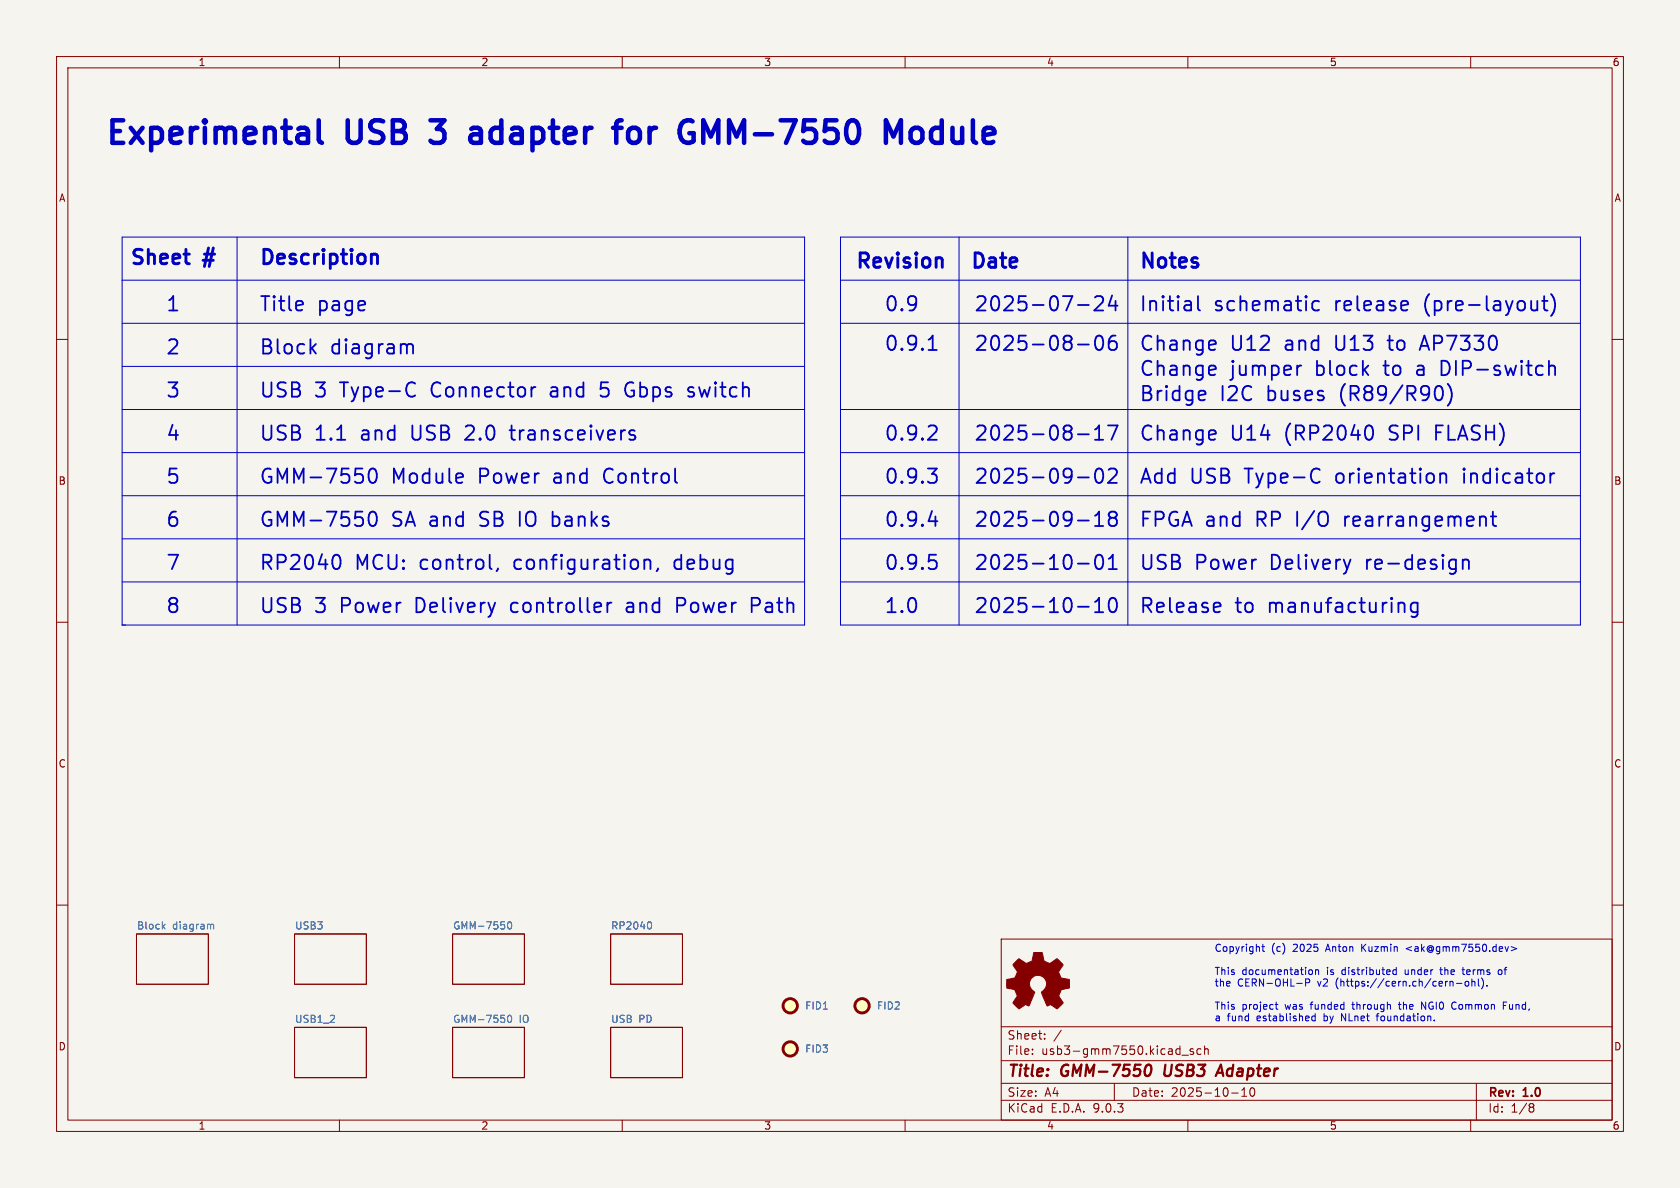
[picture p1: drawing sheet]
<svg xmlns="http://www.w3.org/2000/svg" width="297mm" height="210mm" viewBox="0 0 297 210" stroke-linecap="round" stroke-linejoin="round" font-family="sans-serif">
<path d="M0 0h297v210h-297z" fill="#f5f4ef" stroke="#f5f4ef" stroke-width=".18"/>
<g fill="none" stroke="#840000" stroke-width=".18">
<path d="M10 10h277v190h-277zM12 12h273v186h-273zM60 10v2M110 10v2M160 10v2M210 10v2M260 10v2M10 60h2M285 60h2M10 110h2M285 110h2M10 160h2"/>
<path d="M24.1 165.1h12.7v8.9h-12.7zM52.1 165.1h12.7v8.9h-12.7zM80 165.1h12.7v8.9h-12.7zM107.9 165.1h12.7v8.9h-12.7zM177 166h108v32h-108zM285 160h2M52.1 181.6h12.7v8.9h-12.7zM60 198v2M80 181.6h12.7v8.9h-12.7zM107.9 181.6h12.7v8.9h-12.7zM110 198v2M160 198v2"/>
<path d="M177 194.5h108M177 191.5h108M177 187.5h108M177 181.5h108M182.5 186.3v.1M182.5 185.5v.1M184.7 183.6v.1M184.7 182.8v.1M187.6 182.1l-1.3 2M197 191.5v3M209 186.5h1.1M210 198v2"/>
<path d="M211 185.5l-.4-.1-.2 .2 .1 .2 .5 .2v.3h-.6M212.3 185.5l-.4-.1-.3 .3v.4l.1 .2h.6M213 185.5l.2-.1 .3 .1 .1 .9M213 184.9v1.5M217.7 193.2h1.2M219.5 193.8h.9M219.5 192.7l.5-.4v1.5M221.1 192.4a.81 .81 0 0 0 .4 1.4l.2-.1 .1-.5-.1-.8M260 198v2M261 191.5v6.5M270.6 195.1l.4 .1 .2 .2-.3 .3M270.6 195.7h.3"/>
<path d="M270.9 195.7l.2 .2 .1 .4-.2 .2-.4 .1"/>
</g>
<path d="M202.6 188.6l.1-.2a.46 .46 0 0 1 .5-.2 .46 .46 0 0 1 .3 .4 1.15 1.15 0 0 1-.8 1.6l-.1-.1M206 188.2l-.2 1.6 .4 .4M214.9 190.2l.9-2 .5 2M215.2 189.6h.9" fill="none" stroke="#840000" stroke-width=".4"/>
<path d="M28.8 163.7l.4 .5M29.2 163.4l-.5 .5M37.3 163.4h.4l.1 .8M89.8 163.1l.2-.1a.68 .68 0 0 1 .5 .6 .68 .68 0 0 1-.5 .6l-.2-.1-.1-.4zM89.8 179.6l.2-.1a.68 .68 0 0 1 .5 .6 .68 .68 0 0 1-.5 .6l-.2-.1-.1-.3zM114.9 163a.79 .79 0 0 1 0 1.2" fill="none" stroke="#006464" stroke-width=".18"/>
<path d="M179.6 170l.6-.5 .8 .6a.62 .62 0 0 0 1 0l.2-.1a1.62 1.62 0 0 0 .5-1.4l.1-.2h1.5l.1 .8a.74 .74 0 0 0 .7 .9l.5 .2 1.3-.8 1 1-.4 .7a.75 .75 0 0 0-.1 1.2l.2 .5 1.5 .3v1.5l-1.4 .2-.1 .2a1.23 1.23 0 0 0-.3 1.2l.7 1-.1 .1-1 .9-.8-.5a.54 .54 0 0 0-.9 0l-1.1-2.3a2.33 2.33 0 0 0 .9-2 1.54 1.54 0 0 0-2.5-.7 1.54 1.54 0 0 0 .4 2.6l-1 2.4a.69 .69 0 0 0-1.2 .2l-.6 .3-1-1 .8-1.2-.3-.6a.71 .71 0 0 0-.9-.7l-.7-.2v-1.4l.4-.1a1.11 1.11 0 0 0 1.3-.7 .72 .72 0 0 0-.2-1.2l-.4-.7z" fill="#840000" stroke="#840000" stroke-width=".18"/>
<g fill="#ffffc2" stroke="#ffffc2" stroke-width=".18">
<circle cx="139.7" cy="177.8" r="1.27"/>
<circle cx="139.7" cy="185.4" r="1.27"/>
<circle cx="152.4" cy="177.8" r="1.27"/>
</g>
<g fill="none" stroke="#840000" stroke-width=".51">
<circle cx="139.7" cy="177.8" r="1.27"/>
<circle cx="152.4" cy="177.8" r="1.27"/>
<circle cx="139.7" cy="185.4" r="1.27"/>
</g>
<g fill="none" stroke="#0000c2" stroke-width=".18">
<path d="M21.6 49.5h120.6M21.6 41.9h120.6v68.6h-120.6zM21.6 57.2h120.6M41.9 41.9v68.6M148.6 41.9h130.8v68.6h-130.8zM148.6 49.5h130.8M148.6 57.2h130.8M169.5 41.9v68.6M199.4 41.9v68.6M21.6 72.4h120.6M21.6 64.8h120.6M148.6 72.4h130.8"/>
<path d="M21.6 87.6h120.6M21.6 95.3h120.6M21.6 80h120.6M148.6 87.6h130.8M148.6 95.3h130.8M148.6 80h130.8M21.6 102.9h120.6M148.6 102.9h130.8M223.1 167.3h.5M223.3 166.9v1.1l.3 .2M225.4 177.6h.5M225.6 177.1v1.1l.3 .2"/>
<path d="M230.8 173v1.3M231.5 173.2v.3l-.1 .2h-.6M231.6 171.4l.3 .1 .1 .2v.5l-.4 .1M232.5 179.2v1.3M232.5 179.7l-.4-.1-.2 .2 .1 .6h.5M232.6 171.5l.2-.1 .3 .1v.8M232.6 171.4v.9M243.5 179.4v1.1M246.8 171.5l-.3-.1-.3 .3 .2 .5h.4M246.8 171v1.3M247.2 177.6h.5M247.4 177.1v1.2"/>
<path d="M249.6 167.3l-1 .4 1 .4M251.3 178.4v-1.3l.7 1.3M254.5 171.4h.5M254.7 171l.1 1.2M256.5 173.5l.4 .2v.6M256.8 178.2l.4 .2M257.2 177.1l-.4 .2M257.5 173.8h1M258.5 171.4h.4M258.6 171v1.1l.3 .2M259.1 173.6l.1-.1 .4 .1 .1 .5-.2 .2h-.3l-.1-.1zM260.2 173.6l.2-.1h.3l.1 .8"/>
<path d="M260.2 173v1.3M261.4 173v1.1l.1 .2M262.1 173.1a1.47 1.47 0 0 1-.2 1.7M262.9 174.2v.1M265.4 171.5l-.3-.1-.2 .3v.5l.2 .1 .3-.1M265.8 177.7h.4M266.4 177.1h-.6v1.3M267.2 167.3l.9 .4-.9 .4M253.6 180.3v.2"/>
</g>
<g fill="none" stroke="#0000c2" stroke-width=".32">
<path d="M53.4 53.3l.1 .5-1.2 .2M164.4 59.9l.5-.6v2.6M190.6 53.9h1.9M193.6 52.6l.3-.3h.6a.69 .69 0 0 1 .4 1.1l-1.4 1.5h1.5M193.8 59.6a.61 .61 0 0 1 .6-.3 .61 .61 0 0 1 .5 .5 1.49 1.49 0 0 1-.5 2.1 .65 .65 0 0 1-.7-.5 2.17 2.17 0 0 1 .1-1.8zM196.6 52.2l-.6 1.8h1.6M197.2 59.3a1.01 1.01 0 0 0-1.2 1.1v1l.2 .3 .8 .2 .3-.3 .2-.8-.3-.4-.7-.1-.5 .5M197.2 53.2v1.7M210.5 53.3l.1 .3v1.3M210.6 54.8l-.3 .1M210.6 53.8l-.3 .1M211.8 52.3v2.2l.3 .4"/>
<path d="M233.2 53.3l-.7-.1-.5 .5v.7l.2 .4 .3 .1 .7-.1M251.8 59.3l-.8 2.6M271.8 53.2v1.7M271.8 54.6l-.4 .3M272.6 53.2h1M273 52.3v2.2l.1 .3 .5 .1M274.2 52a2.91 2.91 0 0 1 0 3.9M55.1 61.5l.7 1M55.8 60.8l-.9 1M72.1 60.9l.2-.1 .6 .1 .1 .3v1.3M72.9 67.6l.5 .2M73.4 69.9l-.5 .2"/>
<path d="M83.7 76.3l-1.5 1.4h1.6M90.1 76.1h.9M90.4 75.2v2.2l.4 .3M94.4 68.4h.3M106.2 69.9l.3 .2h.6M107.5 67.6h-1.2l-.1 1.2 .3-.2h.6M110.6 69.5a.86 .86 0 0 0 1 .6M111.7 67.6a.9 .9 0 0 0-1.1 .6M112 76.9l.3 .4-.1 .3-.2 .1M112 76.1l.2 .1M122 68.4l.6 .2M122 69.3l.6 .1 .1 .4-.3 .3h-.5"/>
<path d="M164.2 61.9h1.4M165.1 75.2a.69 .69 0 0 1 .4 1.1l-1.5 1.4h1.6M190.6 60.9h1.9M190.6 76.8h1.9M193.6 77.7h1.4M193.6 75.9l.7-.7v2.5M195.9 75.2h1.7l-1.1 2.5M212.3 69.1l.7 .1 .1 .5-1.2 .2M213 70.6l-.7 .2M214.6 64.6l.2 .1 .1 .5-1.2 .3M214.6 60.2l.2 .1 .1 .5-1.2 .2M214.6 76.1l.2 .1 .1 .5-1.2 .2"/>
<path d="M214.8 66.2l-.2 .1M214.8 77.6l-.2 .1M214.8 61.7l-.2 .2M230 64.6l-.4 .1M242.5 75.4a2.14 2.14 0 0 1 0 2.1M245.3 60.2h1M251.2 61.1h1.2M253.9 76.4h.8M254.8 68.5a2.14 2.14 0 0 1 0 2M255.1 75.2h-1.2v2.5M255.4 63.8h-.6v2.5h.6M256.1 68a2.94 2.94 0 0 1-.2 3.7"/>
<path d="M274 64.7l.2-.1 .6 .1 .1 .3v1.3M59.6 98.1a1.49 1.49 0 0 1 .5 2l-.5 .5M65.4 90.7a.61 .61 0 0 1 .6-.3 .61 .61 0 0 1 .5 .5 1.49 1.49 0 0 1-.5 2.1 .65 .65 0 0 1-.7-.5 2.17 2.17 0 0 1 .1-1.8zM65.4 83.1a.61 .61 0 0 1 .6-.3 .61 .61 0 0 1 .5 .5 1.49 1.49 0 0 1-.5 2.1 .65 .65 0 0 1-.7-.5 2.17 2.17 0 0 1 .1-1.8zM91.9 90.4v2.6M97.7 92.9l.7 .1M97.7 90.4v2.6M98.4 91.3l-.7 .1M106.9 83.4l-.1 .5 .1 .9M113.9 99.2a.63 .63 0 0 1 1.1 .1v1.3M113.9 98.9v1.7M164 82.8h1.6l-.8 1"/>
<path d="M164.2 92.1h1.5M164.3 98.1h1.2M165.1 83.8l.5 .5v.6l-.5 .5M165.1 99l.5 .5v.6l-.5 .5M165.4 91.3v1.7M190.6 92h1.9M190.6 99.6h1.9M190.6 84.4h1.9M193.6 93h1.4M193.6 91.2l.7-.8v2.6M193.8 83.1a.61 .61 0 0 1 .6-.3 .61 .61 0 0 1 .5 .5 1.49 1.49 0 0 1-.5 2.1 .65 .65 0 0 1-.7-.5 2.17 2.17 0 0 1 .1-1.8zM193.8 98.3a.61 .61 0 0 1 .6-.2 .61 .61 0 0 1 .5 .4 1.49 1.49 0 0 1-.5 2.1 .65 .65 0 0 1-.7-.5 2.17 2.17 0 0 1 .1-1.8z"/>
<path d="M196 83.1l.4-.3h.6a.69 .69 0 0 1 .3 1.1l-1.4 1.5h1.6M196 98.8l.7-.7v2.5M196.5 91.5a.55 .55 0 0 1-.5-.5 .55 .55 0 0 1 .5-.6h.5a.55 .55 0 0 1 .5 .6 .55 .55 0 0 1-.5 .5M196.5 91.5l-.5 .5 .1 .7 .4 .3 .7-.1 .3-.4v-.5l-.5-.5M196.5 91.5h.5M232.8 82.8l.5 .3M233.3 85.1l-.5 .3M254.6 83.7v1.7M254.6 83.9a.63 .63 0 0 1 1.1 .1v1.4M258.6 98.9v1.7M258.6 99.2a.63 .63 0 0 1 1.1 .1v1.3M258.8 82.8l-.1 .1 .1 .2"/>
<path d="M263.6 91.3h.9M263.9 90.4v2.2l.1 .3 .5 .1M274.8 83.7l-.5 .1M88 100.5l-.2 .5M107.4 106.5v1.7M108.1 106.5a.65 .65 0 0 0-.7 .5M111.6 106.5l-.7 .2M111.7 107.3h-.6a.5 .5 0 0 0-.4 .4 .5 .5 0 0 0 .4 .5h.6M116.3 100.5l-.2 .5M119.7 107h1M120.7 105.7h-1v2.5M134.3 106.2l-.4-.5h-1v2.5"/>
<path d="M134.3 106.5l-.4 .5h-1M190.6 107.3h1.9M193.6 108.2h1.4M193.6 106.4l.7-.7v2.5M196 100.6h1.5M196.4 105.8a.6 .6 0 0 1 .9 .4 1.49 1.49 0 0 1-.5 2 .65 .65 0 0 1-.7-.5 1.98 1.98 0 0 1 .3-1.9zM214.9 106.5l.8 .2 .1 .4-1.2 .3M215.7 108.1l-.8 .1M247.9 106.5l.4 .4v1.3M250.6 106.7l-.7-.2-.5 .5v.7l.2 .4 .3 .1 .7-.1M250.6 106.5v2.1a.69 .69 0 0 1-1.1 .3"/>
</g>
<path d="M56.3 21.3v3.4l.2 .4 .4 .2M76.1 21.3h2.5M76.1 24.9l.6 .4M83.3 22.8l.4-.2h.8l.3 .2 .2 .4M85 23.5l-.4 .2h-.9a.78 .78 0 0 0-.6 .8 .78 .78 0 0 0 .6 .8h.9l.4-.2M108.4 22.6h1.5M109.9 21.3h-.4l-.4 .2-.2 .3v3.5M112.4 22.6a1.08 1.08 0 0 0-1.4 .8v1.1a1.08 1.08 0 0 0 1.4 .8M125.7 24.1l-1.4-2.8v4M156.6 25.3v-4l1.3 2.8 1.4-2.8v4M161.2 23a1.08 1.08 0 0 1 1-.4 1.08 1.08 0 0 1 .9 .8v1.1a1.08 1.08 0 0 1-1.1 .8 1.08 1.08 0 0 1-1-.8v-1.1z" fill="none" stroke="#0000c2" stroke-width=".8"/>
<path d="M66 44.9l.6 .1 .1 .3v1.3" fill="none" stroke="#0000c2" stroke-width=".51"/>
<g font-size="5.6" fill="#0000c2">
<text x="18.4" y="25.8">Experimental</text>
<text x="61.6" y="25.8">USB</text>
<text x="78.2" y="25.8">3</text>
<text x="86.6" y="25.8">adapter</text>
<text x="113.9" y="25.8">for</text>
<text x="126.8" y="25.8">GMM-7550</text>
<text x="164.7" y="25.8">Module</text>
</g>
<g font-size="3.5" fill="#0000c2">
<text x="22.9" y="47.5">Sheet</text>
<text x="36.3" y="47.5">#</text>
<text x="45.7" y="47.5">Description</text>
<text x="151.1" y="48.1">Revision</text>
<text x="171.4" y="48.1">Date</text>
<text x="201.3" y="48.1">Notes</text>
<text x="29.2" y="55.5">1</text>
<text x="45.7" y="55.5">Title</text>
<text x="56.2" y="55.5">page</text>
<text x="156.2" y="55.5">0.9</text>
<text x="172.1" y="55.5">2025-07-24</text>
<text x="201.3" y="55.5">Initial</text>
<text x="214.7" y="55.5">schematic</text>
<text x="236.3" y="55.5">release</text>
<text x="252.5" y="55.5">(pre-layout)</text>
<text x="29.2" y="63.1">2</text>
<text x="45.7" y="63.1">Block</text>
<text x="58.5" y="63.1">diagram</text>
<text x="156.2" y="62.5">0.9.1</text>
<text x="172.1" y="62.5">2025-08-06</text>
<text x="201.3" y="62.5">Change</text>
<text x="217.6" y="62.5">U12</text>
<text x="227.5" y="62.5">and</text>
<text x="236.7" y="62.5">U13</text>
<text x="246.6" y="62.5">to</text>
<text x="252.7" y="62.5">AP7330</text>
<text x="29.2" y="70.7">3</text>
<text x="45.7" y="70.7">USB</text>
<text x="55.7" y="70.7">3</text>
<text x="60.5" y="70.7">Type-C</text>
<text x="76.9" y="70.7">Connector</text>
<text x="98.4" y="70.7">and</text>
<text x="107.7" y="70.7">5</text>
<text x="112.5" y="70.7">Gbps</text>
<text x="124.1" y="70.7">switch</text>
<text x="201.3" y="66.9">Change</text>
<text x="201.3" y="71.3">Bridge</text>
<text x="215.8" y="71.3">I2C</text>
<text x="217.6" y="66.9">jumper</text>
<text x="224.3" y="71.3">buses</text>
<text x="232.9" y="66.9">block</text>
<text x="237.6" y="71.3">(R89/R90)</text>
<text x="245.4" y="66.9">to</text>
<text x="251.6" y="66.9">a</text>
<text x="256.3" y="66.9">DIP-switch</text>
<text x="29.2" y="78.3">4</text>
<text x="45.7" y="78.3">USB</text>
<text x="55.7" y="78.3">1.1</text>
<text x="64.1" y="78.3">and</text>
<text x="73.4" y="78.3">USB</text>
<text x="83.4" y="78.3">2.0</text>
<text x="91.8" y="78.3">transceivers</text>
<text x="156.2" y="78.3">0.9.2</text>
<text x="172.1" y="78.3">2025-08-17</text>
<text x="201.3" y="78.3">Change</text>
<text x="217.6" y="78.3">U14</text>
<text x="227.5" y="78.3">(RP2040</text>
<text x="246.3" y="78.3">SPI</text>
<text x="254.8" y="78.3">FLASH)</text>
<text x="29.2" y="86">5</text>
<text x="45.7" y="86">GMM-7550</text>
<text x="69.3" y="86">Module</text>
<text x="85" y="86">Power</text>
<text x="98.6" y="86">and</text>
<text x="107.9" y="86">Control</text>
<text x="156.2" y="86">0.9.3</text>
<text x="172.1" y="86">2025-09-02</text>
<text x="201.3" y="86">Add</text>
<text x="210.4" y="86">USB</text>
<text x="220.4" y="86">Type-C</text>
<text x="236.9" y="86">orientation</text>
<text x="259.8" y="86">indicator</text>
<text x="29.2" y="93.6">6</text>
<text x="45.7" y="93.6">GMM-7550</text>
<text x="69.3" y="93.6">SA and</text>
<text x="85.5" y="93.6">SB</text>
<text x="92.9" y="93.6">IO</text>
<text x="99.1" y="93.6">banks</text>
<text x="156.2" y="93.6">0.9.4</text>
<text x="172.1" y="93.6">2025-09-18</text>
<text x="201.3" y="93.6">FPGA and</text>
<text x="222.4" y="93.6">RP</text>
<text x="229.8" y="93.6">I/O</text>
<text x="238.8" y="93.6">rearrangement</text>
<text x="29.2" y="101.2">7</text>
<text x="45.7" y="101.2">RP2040</text>
<text x="62.9" y="101.2">MCU:</text>
<text x="74.5" y="101.2">control,</text>
<text x="91.6" y="101.2">configuration,</text>
<text x="120.3" y="101.2">debug</text>
<text x="156.2" y="101.2">0.9.5</text>
<text x="172.1" y="101.2">2025-10-01</text>
<text x="201.3" y="101.2">USB</text>
<text x="211.3" y="101.2">Power</text>
<text x="224.9" y="101.2">Delivery</text>
<text x="242.2" y="101.2">re-design</text>
<text x="29.2" y="108.8">8</text>
<text x="45.7" y="108.8">USB</text>
<text x="55.7" y="108.8">3</text>
<text x="60.5" y="108.8">Power</text>
<text x="74.1" y="108.8">Delivery</text>
<text x="91.4" y="108.8">controller</text>
<text x="112.3" y="108.8">and</text>
<text x="121.6" y="108.8">Power</text>
<text x="135.2" y="108.8">Path</text>
<text x="156.2" y="108.8">1.0</text>
<text x="172.1" y="108.8">2025-10-10</text>
<text x="201.3" y="108.8">Release</text>
<text x="218.4" y="108.8">to</text>
<text x="224.6" y="108.8">manufacturing</text>
</g>
<g font-size="2.8" fill="#840000">
<text x="178" y="190.9">Title:</text>
<text x="187.7" y="190.9">GMM-7550</text>
<text x="206.6" y="190.9">USB3</text>
<text x="216.9" y="190.9">Adapter</text>
</g>
<g font-size="2.1" fill="#840000">
<text x="178" y="184">Sheet:</text>
<text x="178" y="186.7">File:</text>
<text x="184.1" y="186.7">usb3-gmm7550.kicad_sch</text>
<text x="178" y="196.9">KiCad</text>
<text x="178" y="194.1">Size:</text>
<text x="184.7" y="194.1">A4</text>
<text x="185.7" y="196.9">E.D.A.</text>
<text x="193.3" y="196.9">9.0.3</text>
<text x="200" y="194.1">Date:</text>
<text x="207" y="194.1">2025-10-10</text>
<text x="263" y="194.3">Rev:</text>
<text x="263" y="196.9">Id:</text>
<text x="267.1" y="196.9">1/8</text>
<text x="269.4" y="194.3">1.0</text>
</g>
<g font-size="1.8" fill="#840000">
<text x="35" y="11.9">1</text>
<text x="85" y="11.9">2</text>
<text x="135" y="11.9">3</text>
<text x="185" y="11.9">4</text>
<text x="235" y="11.9">5</text>
<text x="285" y="11.9">6</text>
<text x="10.3" y="35.9">A</text>
<text x="285.3" y="35.9">A</text>
<text x="10.3" y="85.9">B</text>
<text x="285.3" y="85.9">B</text>
<text x="10.3" y="135.9">C</text>
<text x="285.3" y="135.9">C</text>
<text x="10.3" y="185.9">D</text>
<text x="285.3" y="185.9">D</text>
<text x="35" y="199.9">1</text>
<text x="85" y="199.9">2</text>
<text x="135" y="199.9">3</text>
<text x="185" y="199.9">4</text>
<text x="235" y="199.9">5</text>
<text x="285" y="199.9">6</text>
</g>
<g font-size="1.8" fill="#006464">
<text x="24.1" y="164.4">Block</text>
<text x="30.5" y="164.4">diagram</text>
<text x="52.1" y="164.4">USB3</text>
<text x="80" y="164.4">GMM-7550</text>
<text x="107.9" y="164.4">RP2040</text>
<text x="142.2" y="178.7">FID1</text>
<text x="154.9" y="178.7">FID2</text>
<text x="52.1" y="180.9">USB1_2</text>
<text x="80" y="180.9">GMM-7550</text>
<text x="91.8" y="180.9">IO</text>
<text x="107.9" y="180.9">USB</text>
<text x="112.9" y="180.9">PD</text>
<text x="142.2" y="186.3">FID3</text>
</g>
<g font-size="1.8" fill="#0000c2">
<text x="214.6" y="168.5">Copyright</text>
<text x="214.6" y="172.6">This</text>
<text x="219.6" y="172.6">documentation</text>
<text x="224.8" y="168.5">(c)</text>
<text x="228.7" y="168.5">2025</text>
<text x="234.7" y="172.6">is</text>
<text x="234.7" y="168.5">Anton</text>
<text x="237.5" y="172.6">distributed</text>
<text x="241.1" y="168.5">Kuzmin</text>
<text x="248.8" y="172.6">under</text>
<text x="249.2" y="168.5">&lt;ak@gmm7550.dev&gt;</text>
<text x="255.3" y="172.6">the</text>
<text x="259.5" y="172.6">terms</text>
<text x="265.9" y="172.6">of</text>
<text x="214.6" y="174.6">the</text>
<text x="214.6" y="178.7">This</text>
<text x="218.8" y="174.6">CERN-OHL-P</text>
<text x="219.6" y="178.7">project</text>
<text x="227.3" y="178.7">was</text>
<text x="232" y="178.7">funded</text>
<text x="233.1" y="174.6">v2</text>
<text x="236.4" y="174.6">(https://cern.ch/cern-ohl).</text>
<text x="239.6" y="178.7">through</text>
<text x="248" y="178.7">the</text>
<text x="252.1" y="178.7">NGI0</text>
<text x="257.7" y="178.7">Common</text>
<text x="267" y="178.7">Fund,</text>
<text x="214.6" y="180.7">a</text>
<text x="216.9" y="180.7">fund</text>
<text x="222.3" y="180.7">established</text>
<text x="234.3" y="180.7">by</text>
<text x="237.6" y="180.7">NLnet</text>
<text x="244.1" y="180.7">foundation.</text>
</g>
</svg>
